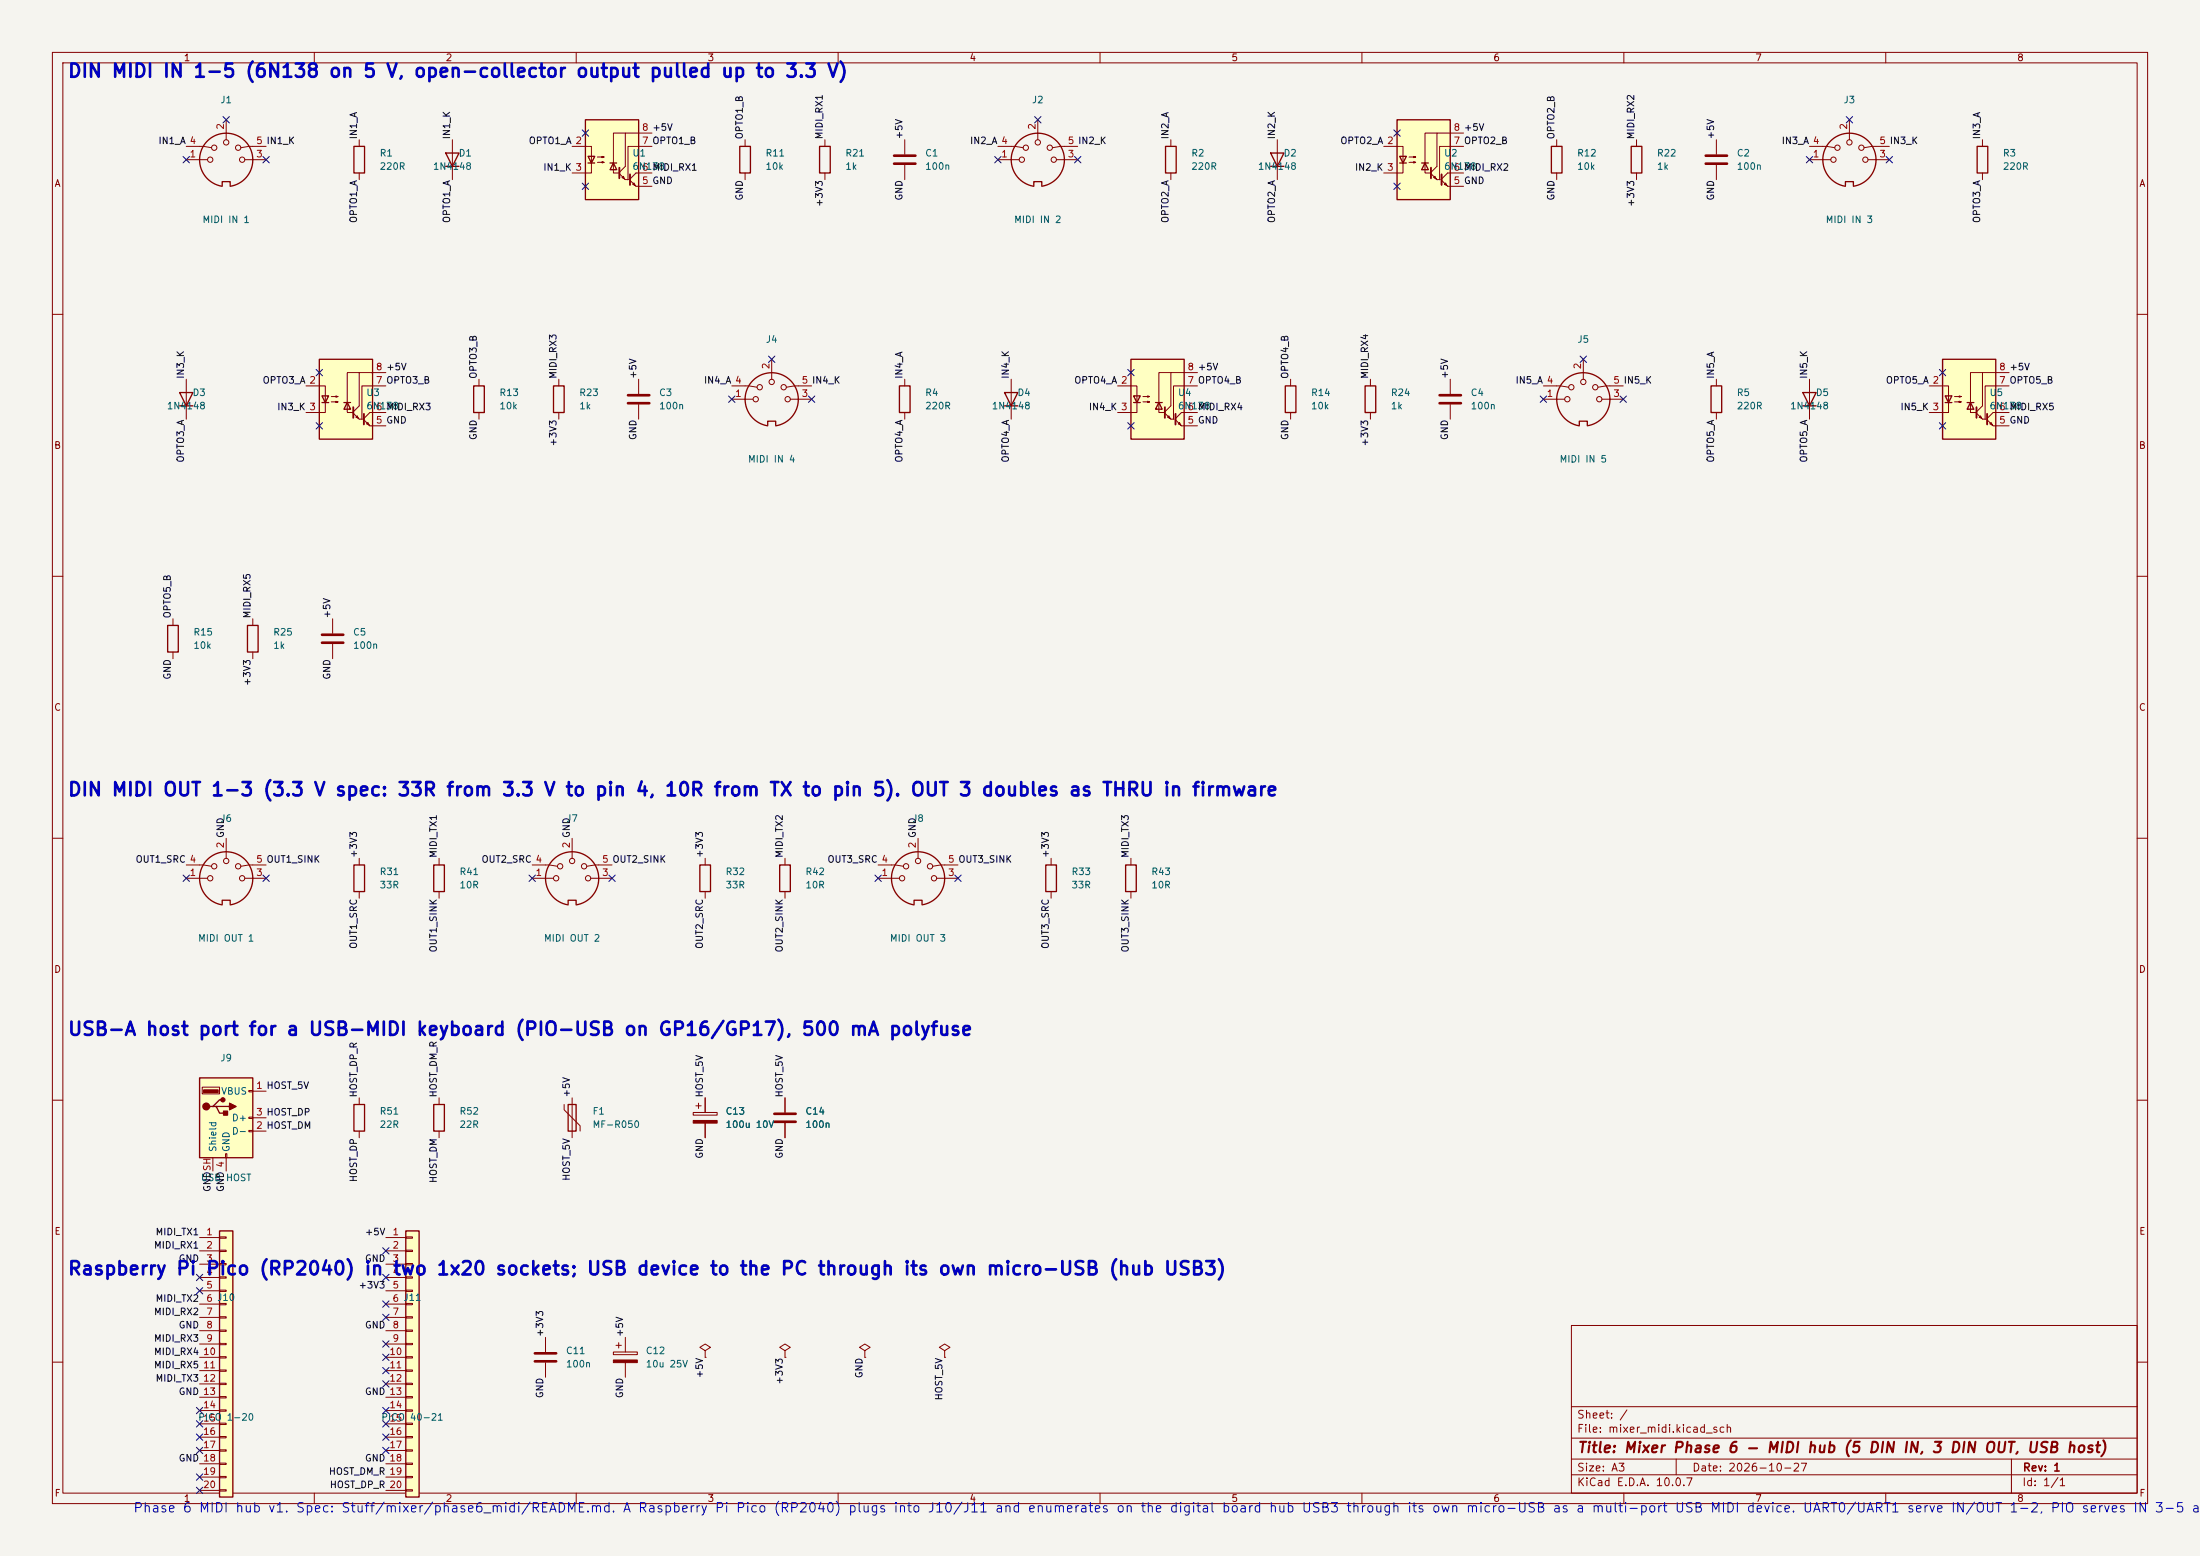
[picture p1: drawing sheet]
<svg xmlns="http://www.w3.org/2000/svg" width="420mm" height="297mm" viewBox="0 0 420 297" stroke-linecap="round" stroke-linejoin="round" font-family="sans-serif">
<path d="M0 0h420v297h-420z" fill="#f5f4ef" stroke="#f5f4ef" stroke-width=".19"/>
<g fill="none" stroke="#840000" stroke-width=".19">
<path d="M10 10h400v277h-400zM12 12h396v273h-396zM60 10v2M110 10v2M160 10v2M210 10v2M260 10v2M310 10v2M360 10v2M327.7 26.7v2.8M327.7 31.5v2.8M345.4 27.9h3.3l1.6 .3"/>
<path d="M345.4 30.5h4.1M353.1 22.9v3.8M356.6 30.5h4.1M360.7 27.9h-3.3l-1.5 .3M10 60h2M91.4 72.4v1.3M91.4 78.7v1.3M408 60h2M10 110h2M408 110h2M10 160h2M408 160h2"/>
<path d="M10 210h2M408 210h2M300 253h108v32h-108zM10 260h2M300 278.5h108M300 274.5h108M300 268.5h108M320 278.5v3M384 278.5v6.5M408 260h2M60 285v2M110 285v2"/>
<path d="M160 285v2M210 285v2M260 285v2M300 281.5h108M310 285v2M360 285v2"/>
<circle cx="350" cy="30.5" r=".51"/>
<circle cx="350.8" cy="28.2" r=".51"/>
<circle cx="353.1" cy="27.2" r=".51"/>
<circle cx="355.3" cy="28.2" r=".51"/>
<circle cx="356.1" cy="30.5" r=".51"/>
</g>
<path d="M352.3 35.4v-.7h1.5v.7M353.8 35.6a5.1 5.1 0 0 0 3.5-7.9 5.1 5.1 0 0 0-8.6 .1 5.1 5.1 0 0 0 3.6 7.8M90.4 73.7h2.1v5h-2.1z" fill="none" stroke="#840000" stroke-width=".25"/>
<path d="M325.6 29.7h4.1M325.6 31.2h4.1" fill="none" stroke="#840000" stroke-width=".51"/>
<path d="M38.1 205.7h10.2v15.3h-10.2z" fill="#ffffc2"/>
<path d="M42.4 35.4v-.7h1.5v.7M42.4 35.6a5.1 5.1 0 0 1-3.5-7.8 5.1 5.1 0 0 1 8.6 0 5.1 5.1 0 0 1-3.6 7.8M311.4 27.9h2v5.1h-2zM38.1 205.7h10.2v15.3h-10.2zM40.6 211.2h.7l.6 1.3h1.3M41.3 211.2h2.5M42.5 209.9h-.6l-1.3 1.3h-.6" fill="none" stroke="#840000" stroke-width=".25"/>
<g fill="#840000" stroke="#840000" stroke-width=".25">
<path d="M42.7 212.1h.7v.8h-.7z"/>
<path d="M43.8 210.6l1.3 .6-1.3 .6z"/>
<circle cx="39.4" cy="211.2" r=".63"/>
<circle cx="42.5" cy="209.9" r=".38"/>
</g>
<path d="M38.9 208h2.8v.5h-2.8z" fill="#840000" stroke="#840000" stroke-width=".19"/>
<g fill="none" stroke="#840000" stroke-width=".19">
<path d="M35.6 27.9h3.3l1.5 .3M35.6 30.5h4M43.2 22.9v3.8M46.7 30.5h4.1M50.8 27.9h-3.3l-1.5 .3M312.4 26.7v1.2M312.4 33v1.3M38.6 207.5h3.3v1.3h-3.3zM47.5 208.2h.8v.2h-.8zM47.5 213.2h.8v.3h-.8zM47.5 215.8h.8v.2h-.8zM48.3 208.3h2.5"/>
<path d="M48.3 215.9h2.5M48.3 213.4h2.5M40.6 221v2.5M43.1 220.2h.2v.8h-.2zM43.2 221v2.5"/>
<circle cx="40.1" cy="30.5" r=".51"/>
<circle cx="40.9" cy="28.2" r=".51"/>
<circle cx="43.2" cy="27.2" r=".51"/>
<circle cx="45.5" cy="28.2" r=".51"/>
<circle cx="46.2" cy="30.5" r=".51"/>
</g>
<path d="M77.5 234.9h2.5v50.8h-2.5z" fill="#ffffc2"/>
<path d="M67.6 27.9h2v5.1h-2zM141.2 27.9h2.1v5.1h-2.1zM242.6 29.2h2.5l-1.3 2.6zM242.6 31.8h2.5M77.5 234.9h2.5v50.8h-2.5z" fill="none" stroke="#840000" stroke-width=".25"/>
<g fill="none" stroke="#840000" stroke-width=".19">
<path d="M68.6 26.7v1.2M68.6 33v1.3M142.2 26.7v1.2M142.2 33v1.3M243.8 26.7v7.6M73.7 236.2h3.8M73.7 238.8h3.8M77.5 236.1h1.2v.2h-1.2zM77.5 238.6h1.2v.3h-1.2zM73.7 241.3h3.8M73.7 243.8h3.8M73.7 246.4h3.8"/>
<path d="M73.7 248.9h3.8M73.7 251.5h3.8M73.7 254h3.8M73.7 256.5h3.8M73.7 259.1h3.8M77.5 241.2h1.2v.2h-1.2zM77.5 243.7h1.2v.3h-1.2zM77.5 246.3h1.2v.2h-1.2zM77.5 248.8h1.2v.2h-1.2zM77.5 251.3h1.2v.3h-1.2zM77.5 253.9h1.2v.2h-1.2zM77.5 256.4h1.2v.3h-1.2z"/>
<path d="M77.5 259h1.2v.2h-1.2zM117.1 258.1h4.6v.5h-4.6zM117.6 256.8h1M118.1 256.3v1M119.4 255.3v2.8M73.7 261.6h3.8M73.7 264.2h3.8M73.7 266.7h3.8M73.7 269.2h3.8M73.7 271.8h3.8M73.7 274.3h3.8M73.7 276.9h3.8"/>
<path d="M73.7 279.4h3.8M77.5 261.5h1.2v.2h-1.2zM77.5 264h1.2v.3h-1.2zM77.5 266.6h1.2v.2h-1.2zM77.5 269.1h1.2v.3h-1.2zM77.5 271.7h1.2v.2h-1.2zM77.5 274.2h1.2v.2h-1.2zM77.5 276.7h1.2v.3h-1.2zM77.5 279.3h1.2v.2h-1.2zM119.4 260.1v2.8M73.7 281.9h3.8M73.7 284.5h3.8"/>
<path d="M77.5 281.8h1.2v.3h-1.2zM77.5 284.4h1.2v.2h-1.2z"/>
</g>
<path d="M117.1 259.6h4.6v.5h-4.6z" fill="#840000" stroke="#840000" stroke-width=".19"/>
<path d="M111.8 22.9h10.1v15.2h-10.1z" fill="#ffffc2"/>
<path d="M85.1 29.2h2.5l-1.2 2.6zM85.1 31.8h2.5M111.8 22.9h10.1v15.2h-10.1zM112.3 29.8h1.2l-.6 1.3zM112.3 31.1h1.2M116.5 31.1h1.2M117.1 31.1l.6 1.3h-1.2z" fill="none" stroke="#840000" stroke-width=".25"/>
<g fill="none" stroke="#840000" stroke-width=".19">
<path d="M86.4 26.7v7.6M109.2 27.9h3.7v5.1h-3.7M114 30h1.3l-.4 .1v-.3l.4 .2M114 31h1.3l-.4 .1v-.2l.4 .1M118.2 33.1l1.2 1.2h.6M118.7 33.9l.3-.2 .3 .5zM119.4 25.4h-2.3v7.6h1M120.3 34.4l1.1 1.2h3.1M120.8 35.2l.2-.3 .3 .5zM124.5 25.4h-5.1v6.4l-1.2 1.1M124.5 27.9h-4.6v6.4M124.5 33h-3.1l-1.1 1.2"/>
<path d="M180.3 257.8l1.1-.6-1.1-.7-1 .7 1 .6v1.3M180.3 259.1h.1"/>
</g>
<path d="M118.2 32v2M120.3 33.3v2" fill="none" stroke="#840000" stroke-width=".36"/>
<path d="M266.7 22.9h10.2v15.2h-10.2z" fill="#ffffc2"/>
<g fill="none" stroke="#840000" stroke-width=".25">
<path d="M266.7 22.9h10.2v15.2h-10.2zM267.2 29.8h1.3l-.7 1.3zM267.2 31.1h1.3M271.4 31.1h1.3M272 31.1l.7 1.3h-1.3zM296.2 27.9h2v5.1h-2zM34.3 74.9h2.5l-1.2 2.6zM34.3 77.5h2.5M105.7 73.7h2v5h-2zM344.2 74.9h2.5l-1.3 2.6zM344.2 77.5h2.5M32 119.4h2v5.1h-2z"/>
<path d="M47.2 119.4h2.1v5.1h-2.1zM67.6 165.1h2v5.1h-2zM82.8 165.1h2v5.1h-2zM214.9 165.1h2v5.1h-2zM67.6 210.8h2v5.1h-2zM82.8 210.8h2v5.1h-2z"/>
</g>
<g fill="none" stroke="#840000" stroke-width=".19">
<path d="M264.2 27.9h3.6v5.1h-3.6M269 30h1.3l-.4 .1v-.3l.4 .2M269 31h1.3l-.4 .1v-.2l.4 .1M273.2 33.1l1.1 1.2h.7M273.7 33.9l.2-.2 .3 .5zM274.3 25.4h-2.3v7.6h1M275.2 34.4l1.2 1.2h3M275.7 35.2l.3-.3 .2 .5zM279.4 25.4h-5.1v6.4l-1.1 1.1M279.4 27.9h-4.6v6.4M279.4 33h-3l-1.2 1.2M297.2 26.7v1.2"/>
<path d="M297.2 33v1.3M35.6 72.4v7.6M106.7 72.4v1.3M106.7 78.7v1.3M121.9 72.4v2.8M121.9 77.2v2.8M345.4 72.4v7.6M33 118.1v1.3M48.3 118.1v1.3M63.5 118.1v2.8M33 124.5v1.2M48.3 124.5v1.2"/>
<path d="M63.5 122.9v2.8M68.6 163.8v1.3M68.6 170.2v1.3M83.8 163.8v1.3M83.8 170.2v1.3M215.9 163.8v1.3M215.9 170.2v1.3M68.6 209.6v1.2M68.6 215.9v1.3M83.8 209.6v1.2M83.8 215.9v1.3M104.1 255.3v2.8"/>
<path d="M134.6 257.8l1-.6-1-.7-1 .7 1 .6v1.3M134.6 259.1h.1M149.9 257.8l1-.6-1-.7-1.1 .7 1.1 .6v1.3M149.9 259.1h.1M165.1 257.8l1-.6-1-.7-1 .7 1 .6v1.3M165.1 259.1h.1M104.1 260.1v2.8"/>
</g>
<path d="M273.2 32v2M275.2 33.3v2" fill="none" stroke="#840000" stroke-width=".36"/>
<path d="M119.9 75.4h4.1M119.9 77h4.1M61.5 121.2h4M61.5 122.7h4M102.1 258.3h4.1M102.1 259.8h4.1" fill="none" stroke="#840000" stroke-width=".51"/>
<path d="M61 68.6h10.1v15.2h-10.1z" fill="#ffffc2"/>
<path d="M61 68.6h10.1v15.2h-10.1zM61.5 75.6h1.2l-.6 1.2zM61.5 76.8h1.2M65.7 76.8h1.2M66.3 76.8l.6 1.3h-1.2zM260.6 73.7h2v5h-2zM199.6 165.1h2.1v5.1h-2.1z" fill="none" stroke="#840000" stroke-width=".25"/>
<g fill="none" stroke="#840000" stroke-width=".19">
<path d="M58.4 73.7h3.7v5h-3.7M63.2 75.7h1.3l-.4 .1v-.2l.4 .1M63.2 76.7h1.3l-.4 .1v-.2l.4 .1M67.4 78.9l1.2 1.1h.6M67.9 79.6l.3-.2 .3 .5zM68.6 71.1h-2.3v7.6h1M73.7 71.1h-5.1v6.4l-1.2 1.1M73.7 73.7h-4.6v6.3M73.7 78.7h-3.1l-1.1 1.2M261.6 72.4v1.3M261.6 78.7v1.3M69.5 80.1l1.1 1.2h3.1"/>
<path d="M70 80.9l.2-.3 .3 .6zM200.7 163.8v1.3M200.7 170.2v1.3"/>
</g>
<path d="M67.4 77.7v2.1M69.5 79v2" fill="none" stroke="#840000" stroke-width=".36"/>
<path d="M41.9 234.9h2.5v50.8h-2.5z" fill="#ffffc2"/>
<g fill="none" stroke="#840000" stroke-width=".25">
<path d="M156.5 27.9h2v5.1h-2zM197.4 35.4v-.7h1.5v.7M198.9 35.6a5.1 5.1 0 0 0 3.5-7.9 5.1 5.1 0 0 0-8.6 .1 5.1 5.1 0 0 0 3.6 7.8M222.5 27.9h2v5.1h-2zM171.7 73.7h2v5h-2zM146.6 81.2v-.8h1.5v.8M146.6 81.3a5.1 5.1 0 0 1-3.6-7.8 5.1 5.1 0 0 1 8.6 0 5.1 5.1 0 0 1-3.5 7.8M108.5 172.6v-.8h1.5v.8M108.5 172.7a5.1 5.1 0 0 1-3.6-7.8 5.1 5.1 0 0 1 8.6 0 5.1 5.1 0 0 1-3.5 7.8M133.6 165.1h2v5.1h-2zM148.8 165.1h2.1v5.1h-2.1zM174.5 172.6v-.8h1.5v.8"/>
<path d="M176 172.7a5.1 5.1 0 0 0 3.5-7.8 5.1 5.1 0 0 0-8.6 0 5.1 5.1 0 0 0 3.6 7.8M41.9 234.9h2.5v50.8h-2.5z"/>
</g>
<g fill="none" stroke="#840000" stroke-width=".19">
<path d="M157.5 26.7v1.2M157.5 33v1.3M172.7 26.7v2.8M172.7 31.5v2.8M190.5 27.9h3.3l1.5 .3M190.5 30.5h4.1M198.1 22.9v3.8M201.7 30.5h4M205.7 27.9h-3.3l-1.5 .3M223.5 26.7v1.2M223.5 33v1.3M139.7 73.7h3.3l1.5 .2"/>
<path d="M139.7 76.2h4.1M147.3 68.6v3.8M150.9 76.2h4M154.9 73.7h-3.3l-1.5 .2M172.7 72.4v1.3M172.7 78.7v1.3M101.6 165.1h3.3l1.5 .3M101.6 167.6h4.1M109.2 160v3.8M112.8 167.6h4M116.8 165.1h-3.3l-1.5 .3M134.6 163.8v1.3"/>
<path d="M134.6 170.2v1.3M149.9 163.8v1.3M149.9 170.2v1.3M167.6 165.1h3.3l1.6 .3M167.6 167.6h4.1M175.3 160v3.8M178.8 167.6h4.1M182.9 165.1h-3.3l-1.5 .3M149.9 209.6v2.7M149.9 214.4v2.8M38.1 236.2h3.8M38.1 238.8h3.8"/>
<path d="M41.9 236.1h1.3v.2h-1.3zM41.9 238.6h1.3v.3h-1.3zM38.1 241.3h3.8M38.1 243.8h3.8M38.1 246.4h3.8M38.1 248.9h3.8M38.1 251.5h3.8M38.1 254h3.8M38.1 256.5h3.8M38.1 259.1h3.8M41.9 241.2h1.3v.2h-1.3zM41.9 243.7h1.3v.3h-1.3z"/>
<path d="M41.9 246.3h1.3v.2h-1.3zM41.9 248.8h1.3v.2h-1.3zM41.9 251.3h1.3v.3h-1.3zM41.9 253.9h1.3v.2h-1.3zM41.9 256.4h1.3v.3h-1.3zM41.9 259h1.3v.2h-1.3zM38.1 261.6h3.8M38.1 264.2h3.8M38.1 266.7h3.8M38.1 269.2h3.8M38.1 271.8h3.8M38.1 274.3h3.8"/>
<path d="M38.1 276.9h3.8M38.1 279.4h3.8M41.9 261.5h1.3v.2h-1.3zM41.9 264h1.3v.3h-1.3zM41.9 266.6h1.3v.2h-1.3zM41.9 269.1h1.3v.3h-1.3zM41.9 271.7h1.3v.2h-1.3zM41.9 274.2h1.3v.2h-1.3zM41.9 276.7h1.3v.3h-1.3zM41.9 279.3h1.3v.2h-1.3zM38.1 281.9h3.8M38.1 284.5h3.8"/>
<path d="M41.9 281.8h1.3v.3h-1.3zM41.9 284.4h1.3v.2h-1.3z"/>
<circle cx="195.1" cy="30.5" r=".51"/>
<circle cx="195.8" cy="28.2" r=".51"/>
<circle cx="198.1" cy="27.2" r=".51"/>
<circle cx="200.4" cy="28.2" r=".51"/>
<circle cx="201.2" cy="30.5" r=".51"/>
<circle cx="144.3" cy="76.2" r=".51"/>
<circle cx="145" cy="73.9" r=".51"/>
<circle cx="147.3" cy="72.9" r=".51"/>
<circle cx="149.6" cy="73.9" r=".51"/>
<circle cx="150.4" cy="76.2" r=".51"/>
<circle cx="106.2" cy="167.6" r=".51"/>
<circle cx="106.9" cy="165.4" r=".51"/>
<circle cx="109.2" cy="164.3" r=".51"/>
<circle cx="111.5" cy="165.4" r=".51"/>
<circle cx="112.3" cy="167.6" r=".51"/>
<circle cx="172.2" cy="167.6" r=".51"/>
<circle cx="173" cy="165.4" r=".51"/>
<circle cx="175.3" cy="164.3" r=".51"/>
<circle cx="177.5" cy="165.4" r=".51"/>
<circle cx="178.3" cy="167.6" r=".51"/>
</g>
<path d="M170.7 29.7h4.1M170.7 31.2h4.1M147.8 212.6h4.1M147.8 214.1h4.1" fill="none" stroke="#840000" stroke-width=".51"/>
<path d="M215.9 68.6h10.2v15.2h-10.2z" fill="#ffffc2"/>
<path d="M377.4 27.9h2.1v5.1h-2.1zM191.8 74.9h2.5l-1.3 2.6zM191.8 77.5h2.5M215.9 68.6h10.2v15.2h-10.2zM216.4 75.6h1.3l-.7 1.2zM216.4 76.8h1.3M220.6 76.8h1.3M221.2 76.8l.7 1.3h-1.3z" fill="none" stroke="#840000" stroke-width=".25"/>
<g fill="none" stroke="#840000" stroke-width=".19">
<path d="M378.5 26.7v1.2M378.5 33v1.3M193 72.4v7.6M213.4 73.7h3.6v5h-3.6M218.2 75.7h1.3l-.4 .1v-.2l.4 .1M218.2 76.7h1.3l-.4 .1v-.2l.4 .1M222.4 78.9l1.1 1.1h.7M222.9 79.6l.2-.2 .3 .5zM223.5 71.1h-2.3v7.6h1M228.6 71.1h-5.1v6.4l-1.1 1.1M228.6 73.7h-4.6v6.3M228.6 78.7h-3l-1.2 1.2"/>
<path d="M276.9 72.4v2.8M276.9 77.2v2.8M224.4 80.1l1.2 1.2h3M224.9 80.9l.3-.3 .2 .6z"/>
</g>
<path d="M222.4 77.7v2.1M224.4 79v2" fill="none" stroke="#840000" stroke-width=".36"/>
<path d="M274.8 75.4h4.1M274.8 77h4.1" fill="none" stroke="#840000" stroke-width=".51"/>
<path d="M370.8 68.6h10.2v15.2h-10.2z" fill="#ffffc2"/>
<path d="M245.4 73.7h2v5h-2zM326.6 73.7h2.1v5h-2.1zM370.8 68.6h10.2v15.2h-10.2zM371.3 75.6h1.3l-.6 1.2zM371.3 76.8h1.3M375.5 76.8h1.3M376.2 76.8l.6 1.3h-1.3zM301.5 81.2v-.8h1.5v.8M303 81.3a5.1 5.1 0 0 0 3.5-7.9 5.1 5.1 0 0 0-8.6 .1 5.1 5.1 0 0 0 3.6 7.8M42.4 172.6v-.8h1.5v.8M42.4 172.7a5.1 5.1 0 0 1-3.5-7.8 5.1 5.1 0 0 1 8.6 0 5.1 5.1 0 0 1-3.6 7.8M108.5 210.8h1.5v5.1h-1.5z" fill="none" stroke="#840000" stroke-width=".25"/>
<g fill="none" stroke="#840000" stroke-width=".19">
<path d="M246.4 72.4v1.3M246.4 78.7v1.3M294.6 73.7h3.3l1.6 .2M294.6 76.2h4.1M302.3 68.6v3.8M305.8 76.2h4.1M309.9 73.7h-3.3l-1.5 .2M327.7 72.4v1.3M327.7 78.7v1.3M368.3 73.7h3.7v5h-3.7M373.1 75.7h1.3l-.4 .1v-.2l.4 .1M373.1 76.7h1.3l-.4 .1v-.2l.4 .1"/>
<path d="M377.3 78.9l1.2 1.1h.6M377.8 79.6l.3-.2 .2 .5zM378.5 71.1h-2.3v7.6h1M383.5 71.1h-5v6.4l-1.2 1.1M383.5 73.7h-4.5v6.3M383.5 78.7h-3l-1.2 1.2M379.3 80.1l1.2 1.2h3M379.9 80.9l.2-.3 .3 .6zM35.6 165.1h3.3l1.5 .3M35.6 167.6h4M43.2 160v3.8M46.7 167.6h4.1"/>
<path d="M50.8 165.1h-3.3l-1.5 .3M107.7 210.8v1l3 3.1v1M109.2 209.6v7.6M132.3 212.3h4.6v.6h-4.6zM132.8 211.1h1.1M133.3 210.6v1M134.6 209.6v2.7M134.6 214.4v2.8M149.9 209.6v2.7M149.9 214.4v2.8"/>
<circle cx="299.2" cy="76.2" r=".51"/>
<circle cx="300" cy="73.9" r=".51"/>
<circle cx="302.3" cy="72.9" r=".51"/>
<circle cx="304.5" cy="73.9" r=".51"/>
<circle cx="305.3" cy="76.2" r=".51"/>
<circle cx="40.1" cy="167.6" r=".51"/>
<circle cx="40.9" cy="165.4" r=".51"/>
<circle cx="43.2" cy="164.3" r=".51"/>
<circle cx="45.5" cy="165.4" r=".51"/>
<circle cx="46.2" cy="167.6" r=".51"/>
</g>
<path d="M377.3 77.7v2.1M379.3 79v2" fill="none" stroke="#840000" stroke-width=".36"/>
<path d="M132.3 213.9h4.6v.5h-4.6z" fill="#840000" stroke="#840000" stroke-width=".19"/>
<g fill="none" stroke="#000084" stroke-width=".19">
<path d="M35 29.9l1.2 1.2M36.2 29.9l-1.2 1.2M42.6 22.3l1.2 1.2M43.8 22.3l-1.2 1.2M50.2 29.9l1.2 1.2M51.4 29.9l-1.2 1.2M111.2 24.8l1.2 1.2M111.2 35l1.2 1.2M112.4 24.8l-1.2 1.2M112.4 35l-1.2 1.2M189.9 29.9l1.2 1.2M191.1 29.9l-1.2 1.2"/>
<path d="M197.5 22.3l1.2 1.2M198.7 22.3l-1.2 1.2M205.1 29.9l1.2 1.2M206.3 29.9l-1.2 1.2M266.1 24.8l1.2 1.2M266.1 35l1.2 1.2M267.3 24.8l-1.2 1.2M267.3 35l-1.2 1.2M344.8 29.9l1.2 1.2M346 29.9l-1.2 1.2M352.5 22.3l1.2 1.2M353.7 22.3l-1.2 1.2"/>
<path d="M360.1 29.9l1.2 1.2M361.3 29.9l-1.2 1.2M60.4 70.5l1.2 1.2M61.6 70.5l-1.2 1.2M139.1 75.6l1.2 1.2M140.3 75.6l-1.2 1.2M146.7 68l1.2 1.2M147.9 68l-1.2 1.2M154.3 75.6l1.2 1.2M155.5 75.6l-1.2 1.2M215.3 70.5l1.2 1.2M216.5 70.5l-1.2 1.2"/>
<path d="M294 75.6l1.2 1.2M295.2 75.6l-1.2 1.2M301.7 68l1.2 1.2M302.9 68l-1.2 1.2M309.3 75.6l1.2 1.2M310.5 75.6l-1.2 1.2M370.2 70.5l1.2 1.2M371.4 70.5l-1.2 1.2M60.4 80.7l1.2 1.2M61.6 80.7l-1.2 1.2M215.3 80.7l1.2 1.2M216.5 80.7l-1.2 1.2"/>
<path d="M370.2 80.7l1.2 1.2M371.4 80.7l-1.2 1.2M35 167l1.2 1.2M36.2 167l-1.2 1.2M50.2 167l1.2 1.2M51.4 167l-1.2 1.2M101 167l1.2 1.2M102.2 167l-1.2 1.2M116.2 167l1.2 1.2M117.4 167l-1.2 1.2M167 167l1.2 1.2M168.2 167l-1.2 1.2"/>
<path d="M182.3 167l1.2 1.2M183.5 167l-1.2 1.2M73.1 238.2l1.2 1.2M74.3 238.2l-1.2 1.2M37.5 245.8l1.2 1.2M37.5 243.2l1.2 1.2M38.7 245.8l-1.2 1.2M38.7 243.2l-1.2 1.2M73.1 255.9l1.2 1.2M73.1 258.5l1.2 1.2M73.1 248.3l1.2 1.2M73.1 250.9l1.2 1.2"/>
<path d="M73.1 243.2l1.2 1.2M74.3 255.9l-1.2 1.2M74.3 258.5l-1.2 1.2M74.3 248.3l-1.2 1.2M74.3 250.9l-1.2 1.2M74.3 243.2l-1.2 1.2M37.5 273.7l1.2 1.2M37.5 271.2l1.2 1.2M37.5 268.6l1.2 1.2M37.5 276.3l1.2 1.2M38.7 273.7l-1.2 1.2M38.7 271.2l-1.2 1.2"/>
<path d="M38.7 268.6l-1.2 1.2M38.7 276.3l-1.2 1.2M73.1 271.2l1.2 1.2M73.1 268.6l1.2 1.2M73.1 261l1.2 1.2M73.1 263.6l1.2 1.2M73.1 276.3l1.2 1.2M73.1 273.7l1.2 1.2M74.3 271.2l-1.2 1.2M74.3 268.6l-1.2 1.2M74.3 261l-1.2 1.2M74.3 263.6l-1.2 1.2"/>
<path d="M74.3 276.3l-1.2 1.2M74.3 273.7l-1.2 1.2M37.5 283.9l1.2 1.2M37.5 281.3l1.2 1.2M38.7 283.9l-1.2 1.2M38.7 281.3l-1.2 1.2"/>
</g>
<g font-size="2.5" fill="#0000c2">
<text x="12.8" y="15.4">DIN MIDI IN 1-5 (6N138 on 5 V, open-collector output pulled up to 3.3 V)</text>
<text x="12.8" y="152.6">DIN MIDI OUT 1-3 (3.3 V spec: 33R from 3.3 V to pin 4, 10R from TX to pin 5). OUT 3 doubles as THRU in firmware</text>
<text x="12.8" y="198.3">USB-A host port for a USB-MIDI keyboard (PIO-USB on GP16/GP17), 500 mA polyfuse</text>
<text x="12.8" y="244">Raspberry Pi Pico (RP2040) in two 1x20 sockets; USB device to the PC through its own micro-USB (hub USB3)</text>
</g>
<text font-size="2" fill="#840000" x="301" y="277.8">Title: Mixer Phase 6 - MIDI hub (5 DIN IN, 3 DIN OUT, USB host)</text>
<text font-size="1.8" fill="#0000c2" x="25.3" y="289.1">Phase 6 MIDI hub v1. Spec: Stuff/mixer/phase6_midi/README.md. A Raspberry Pi Pico (RP2040) plugs into J10/J11 and enumerates on the digital board hub USB3 through its own micro-USB as a multi-port USB MIDI device. UART0/UART1 serve IN/OUT 1-2, PIO serves IN 3-5 an</text>
<g font-size="1.5" fill="#840000">
<text x="300.9" y="273.8">File: mixer_midi.kicad_sch</text>
<text x="300.9" y="271.1">Sheet: /</text>
<text x="300.9" y="281.2">Size: A3</text>
<text x="322.9" y="281.2">Date: 2026-10-27</text>
<text x="386" y="281.2">Rev: 1</text>
<text x="300.9" y="284">KiCad E.D.A. 10.0.7</text>
<text x="385.9" y="284">Id: 1/1</text>
</g>
<g font-size="1.3" fill="#840000">
<text x="35" y="12">1</text>
<text x="85" y="12">2</text>
<text x="135" y="12">3</text>
<text x="185" y="12">4</text>
<text x="235" y="12">5</text>
<text x="285" y="12">6</text>
<text x="335" y="12">7</text>
<text x="385" y="12">8</text>
<text x="10.3" y="36">A</text>
<text x="408.3" y="36">A</text>
<text x="10.2" y="86">B</text>
<text x="408.2" y="86">B</text>
<text x="10.2" y="136">C</text>
<text x="408.2" y="136">C</text>
<text x="10.2" y="186">D</text>
<text x="408.2" y="186">D</text>
<text x="10.3" y="236">E</text>
<text x="408.3" y="236">E</text>
<text x="10.3" y="286">F</text>
<text x="35" y="287">1</text>
<text x="85" y="287">2</text>
<text x="135" y="287">3</text>
<text x="185" y="287">4</text>
<text x="235" y="287">5</text>
<text x="285" y="287">6</text>
<text x="335" y="287">7</text>
<text x="385" y="287">8</text>
<text x="408.3" y="286">F</text>
</g>
<g font-size="1.3" fill="#006464">
<text x="42" y="20">J1</text>
<text x="196.9" y="20">J2</text>
<text x="351.8" y="20">J3</text>
<text x="72.4" y="30.2">R1</text>
<text x="72.4" y="32.7">220R</text>
<text x="82.6" y="32.7">1N4148</text>
<text x="87.5" y="30.2">D1</text>
<text x="120.6" y="30.2">U1</text>
<text x="120.6" y="32.7">6N138</text>
<text x="146" y="30.2">R11</text>
<text x="146" y="32.7">10k</text>
<text x="161.3" y="30.2">R21</text>
<text x="161.3" y="32.7">1k</text>
<text x="176.5" y="30.2">C1</text>
<text x="176.5" y="32.7">100n</text>
<text x="227.3" y="30.2">R2</text>
<text x="227.3" y="32.7">220R</text>
<text x="240" y="32.7">1N4148</text>
<text x="244.9" y="30.2">D2</text>
<text x="275.6" y="30.2">U2</text>
<text x="275.6" y="32.7">6N138</text>
<text x="301" y="30.2">R12</text>
<text x="301" y="32.7">10k</text>
<text x="316.2" y="30.2">R22</text>
<text x="316.2" y="32.7">1k</text>
<text x="331.5" y="30.2">C2</text>
<text x="331.5" y="32.7">100n</text>
<text x="382.3" y="30.2">R3</text>
<text x="382.3" y="32.7">220R</text>
<text x="38.5" y="42.9">MIDI IN 1</text>
<text x="193.5" y="42.9">MIDI IN 2</text>
<text x="348.4" y="42.9">MIDI IN 3</text>
<text x="146.1" y="65.7">J4</text>
<text x="301" y="65.7">J5</text>
<text x="36.7" y="75.9">D3</text>
<text x="69.8" y="75.9">U3</text>
<text x="95.2" y="75.9">R13</text>
<text x="110.5" y="75.9">R23</text>
<text x="125.7" y="75.9">C3</text>
<text x="176.5" y="75.9">R4</text>
<text x="194.1" y="75.9">D4</text>
<text x="224.8" y="75.9">U4</text>
<text x="250.2" y="75.9">R14</text>
<text x="265.4" y="75.9">R24</text>
<text x="280.7" y="75.9">C4</text>
<text x="331.5" y="75.9">R5</text>
<text x="346.5" y="75.9">D5</text>
<text x="379.7" y="75.9">U5</text>
<text x="31.8" y="78.4">1N4148</text>
<text x="69.8" y="78.4">6N138</text>
<text x="95.2" y="78.4">10k</text>
<text x="110.5" y="78.4">1k</text>
<text x="125.7" y="78.4">100n</text>
<text x="176.5" y="78.4">220R</text>
<text x="189.2" y="78.4">1N4148</text>
<text x="224.8" y="78.4">6N138</text>
<text x="250.2" y="78.4">10k</text>
<text x="265.4" y="78.4">1k</text>
<text x="280.7" y="78.4">100n</text>
<text x="331.5" y="78.4">220R</text>
<text x="341.6" y="78.4">1N4148</text>
<text x="379.7" y="78.4">6N138</text>
<text x="142.7" y="88.6">MIDI IN 4</text>
<text x="297.6" y="88.6">MIDI IN 5</text>
<text x="36.8" y="121.6">R15</text>
<text x="36.8" y="124.2">10k</text>
<text x="52.1" y="121.6">R25</text>
<text x="52.1" y="124.2">1k</text>
<text x="67.3" y="121.6">C5</text>
<text x="67.3" y="124.2">100n</text>
<text x="42" y="157.2">J6</text>
<text x="108" y="157.2">J7</text>
<text x="174" y="157.2">J8</text>
<text x="72.4" y="167.3">R31</text>
<text x="87.6" y="167.3">R41</text>
<text x="138.4" y="167.3">R32</text>
<text x="153.7" y="167.3">R42</text>
<text x="204.5" y="167.3">R33</text>
<text x="219.7" y="167.3">R43</text>
<text x="72.4" y="169.9">33R</text>
<text x="87.6" y="169.9">10R</text>
<text x="138.4" y="169.9">33R</text>
<text x="153.7" y="169.9">10R</text>
<text x="204.5" y="169.9">33R</text>
<text x="219.7" y="169.9">10R</text>
<text x="37.7" y="180">MIDI OUT 1</text>
<text x="103.7" y="180">MIDI OUT 2</text>
<text x="169.8" y="180">MIDI OUT 3</text>
<text x="42" y="202.9">J9</text>
<text x="42.1" y="209.2">VBUS</text>
<text x="44.2" y="214.3">D+</text>
<text x="72.4" y="213.1">R51</text>
<text x="72.4" y="215.6">22R</text>
<text x="87.6" y="213.1">R52</text>
<text x="87.6" y="215.6">22R</text>
<text x="113" y="213.1">F1</text>
<text x="113" y="215.6">MF-R050</text>
<text x="138.4" y="213.1">C13</text>
<text x="138.4" y="215.6">100u 10V</text>
<text x="153.7" y="213.1">C14</text>
<text x="153.7" y="215.6">100n</text>
<text x="41.6" y="220" transform="rotate(-90 41.6 220)">Shield</text>
<text x="44.1" y="220" transform="rotate(-90 44.1 220)">GND</text>
<text x="44.2" y="216.9">D-</text>
<text x="38.2" y="225.8">USB HOST</text>
<text x="107.9" y="258.8">C11</text>
<text x="107.9" y="261.3">100n</text>
<text x="123.2" y="258.8">C12</text>
<text x="123.2" y="261.3">10u 25V</text>
<text x="37.7" y="271.5">PICO 1-20</text>
<text x="72.7" y="271.5">PICO</text>
<text x="78.1" y="271.5">40-21</text>
</g>
<g font-size="1.3" fill="#0f0f0f">
<text x="30.1" y="27.8">IN1_A 4</text>
<text x="68.5" y="26.7" transform="rotate(-90 68.5 26.7)">IN1_A</text>
<text x="86.2" y="26.7" transform="rotate(-90 86.2 26.7)">IN1_K</text>
<text x="100.8" y="27.8">OPTO1_A 2</text>
<text x="142.1" y="26.7" transform="rotate(-90 142.1 26.7)">OPTO1_B</text>
<text x="157.4" y="26.7" transform="rotate(-90 157.4 26.7)">MIDI_RX1</text>
<text x="172.6" y="26.7" transform="rotate(-90 172.6 26.7)">+5V</text>
<text x="185.1" y="27.8">IN2_A 4</text>
<text x="223.4" y="26.7" transform="rotate(-90 223.4 26.7)">IN2_A</text>
<text x="243.7" y="26.7" transform="rotate(-90 243.7 26.7)">IN2_K</text>
<text x="255.8" y="27.8">OPTO2_A 2</text>
<text x="297.1" y="26.7" transform="rotate(-90 297.1 26.7)">OPTO2_B</text>
<text x="312.3" y="26.7" transform="rotate(-90 312.3 26.7)">MIDI_RX2</text>
<text x="327.5" y="26.7" transform="rotate(-90 327.5 26.7)">+5V</text>
<text x="340" y="27.8">IN3_A 4</text>
<text x="378.3" y="26.7" transform="rotate(-90 378.3 26.7)">IN3_A</text>
<text x="103.6" y="32.9">IN1_K 3</text>
<text x="258.6" y="32.9">IN2_K 3</text>
<text x="142.1" y="38.4" transform="rotate(-90 142.1 38.4)">GND</text>
<text x="157.4" y="39.6" transform="rotate(-90 157.4 39.6)">+3V3</text>
<text x="172.6" y="38.4" transform="rotate(-90 172.6 38.4)">GND</text>
<text x="297.1" y="38.4" transform="rotate(-90 297.1 38.4)">GND</text>
<text x="312.3" y="39.6" transform="rotate(-90 312.3 39.6)">+3V3</text>
<text x="327.5" y="38.4" transform="rotate(-90 327.5 38.4)">GND</text>
<text x="68.5" y="42.7" transform="rotate(-90 68.5 42.7)">OPTO1_A</text>
<text x="86.2" y="42.7" transform="rotate(-90 86.2 42.7)">OPTO1_A</text>
<text x="223.4" y="42.7" transform="rotate(-90 223.4 42.7)">OPTO2_A</text>
<text x="243.7" y="42.7" transform="rotate(-90 243.7 42.7)">OPTO2_A</text>
<text x="378.3" y="42.7" transform="rotate(-90 378.3 42.7)">OPTO3_A</text>
<text x="35.4" y="72.4" transform="rotate(-90 35.4 72.4)">IN3_K</text>
<text x="50" y="73.5">OPTO3_A 2</text>
<text x="91.3" y="72.4" transform="rotate(-90 91.3 72.4)">OPTO3_B</text>
<text x="106.6" y="72.4" transform="rotate(-90 106.6 72.4)">MIDI_RX3</text>
<text x="121.8" y="72.4" transform="rotate(-90 121.8 72.4)">+5V</text>
<text x="134.3" y="73.5">IN4_A 4</text>
<text x="172.6" y="72.4" transform="rotate(-90 172.6 72.4)">IN4_A</text>
<text x="192.9" y="72.4" transform="rotate(-90 192.9 72.4)">IN4_K</text>
<text x="205" y="73.5">OPTO4_A 2</text>
<text x="246.3" y="72.4" transform="rotate(-90 246.3 72.4)">OPTO4_B</text>
<text x="261.5" y="72.4" transform="rotate(-90 261.5 72.4)">MIDI_RX4</text>
<text x="276.7" y="72.4" transform="rotate(-90 276.7 72.4)">+5V</text>
<text x="289.2" y="73.5">IN5_A 4</text>
<text x="327.5" y="72.4" transform="rotate(-90 327.5 72.4)">IN5_A</text>
<text x="345.3" y="72.4" transform="rotate(-90 345.3 72.4)">IN5_K</text>
<text x="359.9" y="73.5">OPTO5_A 2</text>
<text x="52.8" y="78.6">IN3_K 3</text>
<text x="207.8" y="78.6">IN4_K 3</text>
<text x="362.7" y="78.6">IN5_K 3</text>
<text x="35.4" y="88.4" transform="rotate(-90 35.4 88.4)">OPTO3_A</text>
<text x="91.3" y="84.1" transform="rotate(-90 91.3 84.1)">GND</text>
<text x="106.6" y="85.3" transform="rotate(-90 106.6 85.3)">+3V3</text>
<text x="121.8" y="84.1" transform="rotate(-90 121.8 84.1)">GND</text>
<text x="172.6" y="88.4" transform="rotate(-90 172.6 88.4)">OPTO4_A</text>
<text x="192.9" y="88.4" transform="rotate(-90 192.9 88.4)">OPTO4_A</text>
<text x="246.3" y="84.1" transform="rotate(-90 246.3 84.1)">GND</text>
<text x="261.5" y="85.3" transform="rotate(-90 261.5 85.3)">+3V3</text>
<text x="276.7" y="84.1" transform="rotate(-90 276.7 84.1)">GND</text>
<text x="327.5" y="88.4" transform="rotate(-90 327.5 88.4)">OPTO5_A</text>
<text x="345.3" y="88.4" transform="rotate(-90 345.3 88.4)">OPTO5_A</text>
<text x="32.9" y="118.1" transform="rotate(-90 32.9 118.1)">OPTO5_B</text>
<text x="48.1" y="118.1" transform="rotate(-90 48.1 118.1)">MIDI_RX5</text>
<text x="63.4" y="118.1" transform="rotate(-90 63.4 118.1)">+5V</text>
<text x="32.9" y="129.8" transform="rotate(-90 32.9 129.8)">GND</text>
<text x="48.1" y="131" transform="rotate(-90 48.1 131)">+3V3</text>
<text x="63.4" y="129.8" transform="rotate(-90 63.4 129.8)">GND</text>
<text x="25.8" y="165">OUT1_SRC 4</text>
<text x="68.5" y="163.9" transform="rotate(-90 68.5 163.9)">+3V3</text>
<text x="83.7" y="163.9" transform="rotate(-90 83.7 163.9)">MIDI_TX1</text>
<text x="91.8" y="165">OUT2_SRC 4</text>
<text x="134.5" y="163.9" transform="rotate(-90 134.5 163.9)">+3V3</text>
<text x="149.7" y="163.9" transform="rotate(-90 149.7 163.9)">MIDI_TX2</text>
<text x="157.9" y="165">OUT3_SRC 4</text>
<text x="200.5" y="163.9" transform="rotate(-90 200.5 163.9)">+3V3</text>
<text x="215.8" y="163.9" transform="rotate(-90 215.8 163.9)">MIDI_TX3</text>
<text x="68.5" y="181.2" transform="rotate(-90 68.5 181.2)">OUT1_SRC</text>
<text x="83.7" y="181.9" transform="rotate(-90 83.7 181.9)">OUT1_SINK</text>
<text x="134.5" y="181.2" transform="rotate(-90 134.5 181.2)">OUT2_SRC</text>
<text x="149.7" y="181.9" transform="rotate(-90 149.7 181.9)">OUT2_SINK</text>
<text x="200.5" y="181.2" transform="rotate(-90 200.5 181.2)">OUT3_SRC</text>
<text x="215.8" y="181.9" transform="rotate(-90 215.8 181.9)">OUT3_SINK</text>
<text x="68.5" y="209.6" transform="rotate(-90 68.5 209.6)">HOST_DP_R</text>
<text x="83.7" y="209.6" transform="rotate(-90 83.7 209.6)">HOST_DM_R</text>
<text x="109.1" y="209.6" transform="rotate(-90 109.1 209.6)">+5V</text>
<text x="134.5" y="209.6" transform="rotate(-90 134.5 209.6)">HOST_5V</text>
<text x="149.7" y="209.6" transform="rotate(-90 149.7 209.6)">HOST_5V</text>
<text x="134.5" y="221.3" transform="rotate(-90 134.5 221.3)">GND</text>
<text x="149.7" y="221.3" transform="rotate(-90 149.7 221.3)">GND</text>
<text x="40.5" y="227.6" transform="rotate(-90 40.5 227.6)">GNDSH</text>
<text x="43.1" y="227.6" transform="rotate(-90 43.1 227.6)">GND 4</text>
<text x="68.5" y="225.7" transform="rotate(-90 68.5 225.7)">HOST_DP</text>
<text x="83.7" y="225.9" transform="rotate(-90 83.7 225.9)">HOST_DM</text>
<text x="109.1" y="225.5" transform="rotate(-90 109.1 225.5)">HOST_5V</text>
<text x="29.3" y="238.6">MIDI_RX1</text>
<text x="29.6" y="236.1">MIDI_TX1</text>
<text x="69.6" y="236.1">+5V</text>
<text x="34" y="241.2">GND</text>
<text x="69.6" y="241.2">GND</text>
<text x="29.3" y="251.3">MIDI_RX2</text>
<text x="29.6" y="248.8">MIDI_TX2</text>
<text x="68.4" y="246.3">+3V3</text>
<text x="29.3" y="256.4">MIDI_RX3</text>
<text x="34" y="253.9">GND</text>
<text x="69.6" y="253.9">GND</text>
<text x="104" y="255.3" transform="rotate(-90 104 255.3)">+3V3</text>
<text x="119.3" y="255.3" transform="rotate(-90 119.3 255.3)">+5V</text>
<text x="29.3" y="259">MIDI_RX4</text>
<text x="29.3" y="261.5">MIDI_RX5</text>
<text x="134.5" y="263.2" transform="rotate(-90 134.5 263.2)">+5V</text>
<text x="165" y="263.2" transform="rotate(-90 165 263.2)">GND</text>
<text x="29.6" y="264">MIDI_TX3</text>
<text x="34" y="266.6">GND 13</text>
<text x="69.6" y="266.6">GND 13</text>
<text x="104" y="267" transform="rotate(-90 104 267)">GND</text>
<text x="119.3" y="267" transform="rotate(-90 119.3 267)">GND</text>
<text x="149.7" y="264.4" transform="rotate(-90 149.7 264.4)">+3V3</text>
<text x="180.2" y="267.4" transform="rotate(-90 180.2 267.4)">HOST_5V</text>
<text x="34" y="279.3">GND 18</text>
<text x="62.7" y="281.8">HOST_DM_R 19</text>
<text x="69.6" y="279.3">GND 18</text>
<text x="62.8" y="284.4">HOST_DP_R 20</text>
</g>
<g font-size="1.3" fill="#a90000">
<text x="43" y="24.9" transform="rotate(-90 43 24.9)">2</text>
<text x="48.8" y="27.8">5 IN1_K</text>
<text x="122.5" y="27.8">7 OPTO1_B</text>
<text x="122.5" y="25.3">8 +5V</text>
<text x="198" y="24.9" transform="rotate(-90 198 24.9)">2</text>
<text x="203.7" y="27.8">5 IN2_K</text>
<text x="277.4" y="27.8">7 OPTO2_B</text>
<text x="277.4" y="25.3">8 +5V</text>
<text x="352.9" y="24.9" transform="rotate(-90 352.9 24.9)">2</text>
<text x="358.7" y="27.8">5 IN3_K</text>
<text x="36.1" y="30.3">1</text>
<text x="48.8" y="30.3">3</text>
<text x="122.5" y="35.4">5 GND</text>
<text x="122.5" y="32.9">6 MIDI_RX1</text>
<text x="191" y="30.3">1</text>
<text x="203.7" y="30.3">3</text>
<text x="277.4" y="35.4">5 GND</text>
<text x="277.4" y="32.9">6 MIDI_RX2</text>
<text x="346" y="30.3">1</text>
<text x="358.7" y="30.3">3</text>
<text x="71.7" y="71">8 +5V</text>
<text x="147.2" y="70.6" transform="rotate(-90 147.2 70.6)">2</text>
<text x="226.6" y="71">8 +5V</text>
<text x="302.1" y="70.6" transform="rotate(-90 302.1 70.6)">2</text>
<text x="381.5" y="71">8 +5V</text>
<text x="71.7" y="73.5">7 OPTO3_B</text>
<text x="140.2" y="76.1">1</text>
<text x="152.9" y="76.1">3</text>
<text x="152.9" y="73.5">5 IN4_K</text>
<text x="226.6" y="73.5">7 OPTO4_B</text>
<text x="295.2" y="76.1">1</text>
<text x="307.9" y="76.1">3</text>
<text x="307.9" y="73.5">5 IN5_K</text>
<text x="381.5" y="73.5">7 OPTO5_B</text>
<text x="71.7" y="81.1">5 GND</text>
<text x="71.7" y="78.6">6 MIDI_RX3</text>
<text x="226.6" y="81.1">5 GND</text>
<text x="226.6" y="78.6">6 MIDI_RX4</text>
<text x="381.5" y="81.1">5 GND</text>
<text x="381.5" y="78.6">6 MIDI_RX5</text>
<text x="36.1" y="167.5">1</text>
<text x="43" y="162" transform="rotate(-90 43 162)">2 GND</text>
<text x="48.8" y="167.5">3</text>
<text x="48.8" y="165">5 OUT1_SINK</text>
<text x="102.1" y="167.5">1</text>
<text x="109.1" y="162" transform="rotate(-90 109.1 162)">2 GND</text>
<text x="114.8" y="167.5">3</text>
<text x="114.8" y="165">5 OUT2_SINK</text>
<text x="168.2" y="167.5">1</text>
<text x="175.1" y="162" transform="rotate(-90 175.1 162)">2 GND</text>
<text x="180.9" y="167.5">3</text>
<text x="180.9" y="165">5 OUT3_SINK</text>
<text x="48.8" y="208.1">1 HOST_5V</text>
<text x="48.8" y="215.8">2 HOST_DM</text>
<text x="48.8" y="213.2">3 HOST_DP</text>
<text x="39.3" y="236.1">1</text>
<text x="39.3" y="238.6">2</text>
<text x="74.8" y="236.1">1</text>
<text x="74.8" y="238.6">2</text>
<text x="39.3" y="241.2">3</text>
<text x="39.3" y="243.7">4</text>
<text x="74.8" y="241.2">3</text>
<text x="74.8" y="243.7">4</text>
<text x="39.3" y="246.2">5</text>
<text x="39.3" y="248.8">6 J10</text>
<text x="39.3" y="251.3">7</text>
<text x="74.8" y="246.2">5</text>
<text x="74.8" y="248.8">6 J11</text>
<text x="74.8" y="251.3">7</text>
<text x="39.3" y="253.9">8</text>
<text x="39.3" y="256.4">9</text>
<text x="74.8" y="253.9">8</text>
<text x="74.8" y="256.4">9</text>
<text x="38.7" y="258.9">10</text>
<text x="38.7" y="261.5">11</text>
<text x="74.2" y="258.9">10</text>
<text x="74.2" y="261.5">11</text>
<text x="38.7" y="264">12</text>
<text x="38.7" y="269.1">14</text>
<text x="74.2" y="264">12</text>
<text x="74.2" y="269.1">14</text>
<text x="38.7" y="271.6">15</text>
<text x="38.7" y="274.2">16</text>
<text x="74.2" y="271.6">15</text>
<text x="74.2" y="274.2">16</text>
<text x="38.7" y="276.7">17</text>
<text x="38.7" y="281.8">19</text>
<text x="74.2" y="276.7">17</text>
<text x="38.7" y="284.3">20</text>
</g>
</svg>
